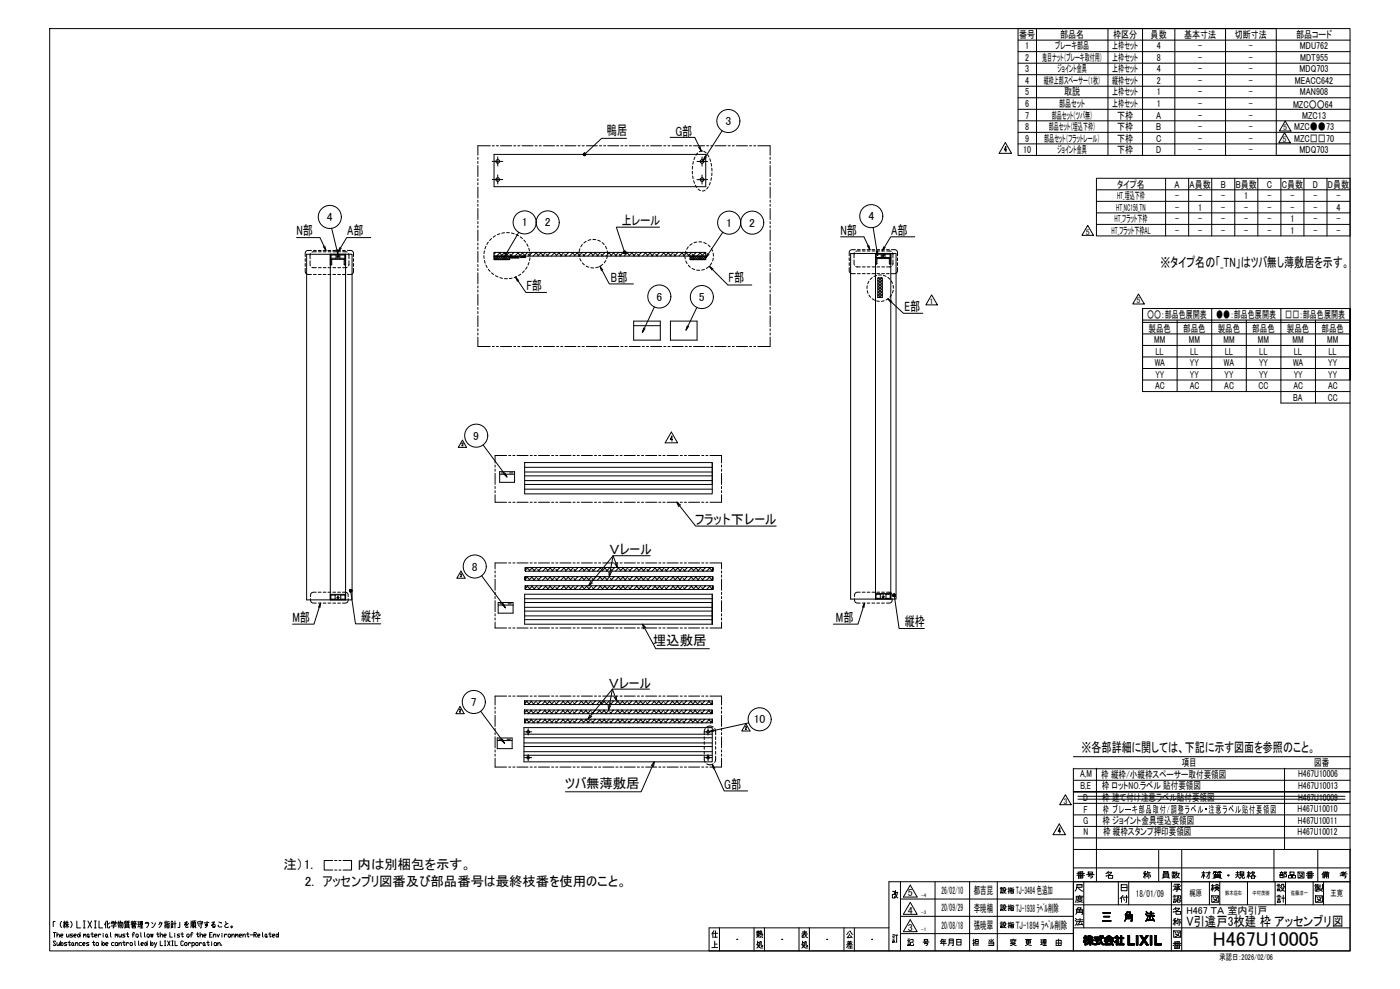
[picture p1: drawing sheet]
<svg xmlns="http://www.w3.org/2000/svg" width="841mm" height="594mm" viewBox="0 0 841 594" stroke-linecap="round" stroke-linejoin="round" font-family="sans-serif">
<!-- layer: TOS_WA -->
<g fill="none" stroke="#000" stroke-width=".6">
<path d="M30 17h781v554h-781zM612 17h155v76h-155zM623 17v76M666 17v76M686 17v76M706 17v76M736 17v76M612 24h199M612 31h199M612 38h199M612 45h199M612 59h199"/>
<path d="M612 52h199M612 66h199M612 73h199M612 80h199M612 86h199M767 93h44M659 107h152v35h-152zM659 114h152M700 107v35M714 107v35M728 107v35M742 107v35"/>
<path d="M756 107v35M769 107v35M783 107v35M797 107v35M659 121h152M659 128h152M659 135h152M686 192h125M686 194h125M707 192v43M728 185v50M749 192v43"/>
<path d="M769 185v57h42M790 192v50M811 185h-125v50h125M686 201h125M686 208h125M686 214h125M686 221h125M686 228h125M811 228v-43v43M645 455h166M645 461v110v-41h166h-277v41M645 462h166"/>
<path d="M645 469h166M659 461v69M772 461v49M811 476h-166h166M645 483h166M645 489h166M645 496h166M645 510h166M645 503h166M696 510v20M710 510v61M765 510v20"/>
<path d="M792 510v20M811 510h.1M811 510v61h-385v-14h108M536 535h1v2h-1v2h1v-1M538 536v2l1 1M538 536h1M538 535l-1 2M539 536v2l-2 1M541 530v41M547 532l4 7h-8zM562 530v41M582 530v41"/>
<path d="M599 530v41M645 521h166M651 530v27M672 530v14M674 531h3v4h-3zM674 533h3M678 530v14M704 530v41M727 530v14M733 530v14M749 530v14M766 530v14"/>
<path d="M772 530v14M789 530v14M795 530v14M33 554h-1v3M37 554a2.2 2.2 0 0 0 0 3M38 554h1M39 553v4M39 556v-2l-1 3M39 557l1-2 1 2M39 555h2M40 554h1M40 554l-1 1"/>
<path d="M40 553v4M42 554a2.2 2.2 0 0 1 0 3M46 553v4h2M50 557h1M50 553h1M51 553v4M53 553l2 4M55 553l-2 4M57 557h1M57 553h1M57 553v4M59 553v4h3"/>
<path d="M63 554v3M64 553l-1 2M65 553v4h1M66 554l-1 1M67 555v-1h3v1M67 556h3M67 555h2l-1 1v1M67 553l1 1M68 553v1M69 553v1M71 554h1M71 554v1"/>
<path d="M71 553v4M72 555l-1 1M72 554h2v3h-1M72 553v2M73 554l-1 3M75 554h1M75 555h2v2h-2zM75 556h2M76 557h-1M76 554v1M76 553h-1v2M77 554h1"/>
<path d="M77 557h1M77 554v1M78 553h-1l-1 2M79 555h3M79 554h1M79 555h2v1h-2zM79 557h2h-2zM79 553v1M79 556v1M80 554h.1M80 554v1M81 554h1"/>
<path d="M81 553l-1 1M81 554h.1M83 555h1M83 554h1M83 554v3M84 556l-1 1M84 557h2M84 556h2M84 554h2v2h-2zM84 555h2M85 554v3M87 555h2l-1 2"/>
<path d="M87 554h2M91 554l1 1M93 554l-1 2-1 1M95 555l1-1h1l-1 3M96 554h.1M99 554h1M99 553v4M100 555l-1 1M100 553v2l2-1M100 555h2v2h-2zM100 556h2M102 554h-2"/>
<path d="M103 554v-1l1 1M103 555h1M103 556v1M103 555v2M104 556v1M104 557h-1M104 555h2M105 553v4M108 554v3h-1M112 554l-1 2 1-1v1M113 554h-2M113 555l-1 1v1h1"/>
<path d="M115 553v4M115 554v2M116 553v4M116 553h2M116 554h1v3h-1zM116 556h1M116 555h1M117 557h-1M117 553l-1 1M117 557h1M119 554h3M119 555h3"/>
<path d="M119 556l1 1M120 553v1M121 554v3h-1M124 554v2h-1l1-1v1l-1 1M126 554h-3M127 554h2l-2 2 2-1v2h-1v-1l1 1M131 556l1 1h1M131 554l2 1M135 554l1 1M137 555h-2v2h1h1M429 559l-1 1v3M430 559v4"/>
<path d="M432 557v14M453 557v14M455 559h1M455 560v1M455 559v1h1M456 560v1v-1M456 560h2v2v-1M457 559l-1 3M459 557v14M480 557v14M482 560h3M483 559v2l-1 1"/>
<path d="M486 557v14M507 557v14M510 560l-1 1M510 559h1l1 2M513 557v14M541 550h104M541 540h104M547 542l4 7h-8zM547 552l4 8h-8zM645 557h166M645 544h166M32 560h1"/>
<path d="M33 560v3M33 566v-1l-1 1 1 2h-1M34 562l1-1 1 2M34 566l1 2 1-1M34 560v3M36 566v2M36 562h2v-1l-2 1 1 1h1M36 565v3M37 566l1 1v1l-2-1zM40 561v2l1-1M40 566l-1 1 1 1h-1M41 566h1"/>
<path d="M41 561v2M42 565v3M43 566l1 1v1h-1zM44 561l-2 1h2l-2 1M44 568h1M44 562h2v-1l-2 1 2 1M45 567l1-1 1 2M45 566v2M47 561l1 1-1 1v-1zM48 560v3M49 566l-2 1 1 1h1M50 567h1v-1l-1 1v1h1"/>
<path d="M50 562l1-1v1M50 561v2M51 562v-1l1 1v1M53 561v1v1l-1-1zM53 566l-1 1h1v1h-1M53 562l1 1M55 561h1M55 560v2l1 1v-1M55 566h2M56 565v3h1M57 562h1v-1l-1 1 1 1M58 566l1 1v1h-1z"/>
<path d="M59 561v2M60 562v-1l-1 1M61 565v3M62 566l1 1-1 1-1-1zM62 561h.1M62 562v1M63 567h2v-1l-2 1 1 1h1M64 561l1 1-1 1-1-1zM65 562v1M66 560l1 3M68 566l-1 1v1h1M69 562l1-1v1"/>
<path d="M69 561v2M70 566l1 1-1 1h-1zM70 562v-1l1 1v1M71 561l1 2 1-1M71 567l2-1v2M71 566v2M73 561v2M74 566h1M74 565v3h1M75 561l-1 1h1l-1 1M76 561h1M76 566v2"/>
<path d="M77 560v2v1v-1M77 567v-1l-1 1M78 566l2 1-1 1h-1zM79 562h2M81 561v-1l-1 1v2M81 565v3M82 561l1 1v1l-1-1zM83 565l1 3M85 560v3M85 567h1v-1l-1 1v1h1M87 560v3M87 566l1 1v1h-1z"/>
<path d="M88 565v3M89 561l1 1-1 1-1-1zM90 561l1 2v-2l1 2v-2M90 565v3M91 566l1 1v1l-2-1zM93 566v2M94 561h2M94 566l-1 3M95 560v2v1l1-1M96 562l1-1 1 2M96 565v3h2M96 560v3"/>
<path d="M98 562h2v-1l-2 1 2 1M99 565h1M99 568h1M99 565v3M101 565l1 3M102 560v3h1M102 565l-1 3M103 565h1M103 568h1M104 565v3M105 561h.1M105 562v1"/>
<path d="M105 565v3h2M108 561l-2 1h2l-2 1M109 561h1M109 560v2l1 1v-1M110 566v-1l-1 1v2h1M111 566l1 1v1h-1zM113 561l1 1-1 1-1-1zM113 566v2M114 562h2M115 567l-1-1-1 1M115 567l1-1 1 1-1 1h-1M115 566v3"/>
<path d="M116 561v-1l-1 1v2M118 566l1 1v1h-1zM118 561h1M119 560v2v1v-1M120 566v2M120 562l1-1 1 2M120 560v3M121 567l-1-1v1M122 566l1 1v1h-1zM122 562h2v-1l-2 1 2 1M123 568h.1M124 566h2"/>
<path d="M125 565v3h1M126 562h1M127 566h.1M127 567v1M127 560h-1v3h1M128 562l1-1 1 2M128 561v2M129 566l1 1v1h-1zM130 561l1 2 1-2M131 567l1-1v2M131 566v2M133 568h.1"/>
<path d="M133 561h.1M133 562v1M135 561v2M136 562v-1l-1 1M137 561l2 1-1 1-1-1zM139 562l1-1 1 2M139 561v2M141 562l1-1v1M141 561v2M142 562l1-1v1v1M144 562h1v-1l-1 1 1 1M146 562l1-1v2"/>
<path d="M146 561v2M148 561h2M149 560v2v1l1-1M150 562h2M153 562h1v-2h-1v3M153 562l1 1M155 562h1v-1l-1 1 1 1M158 560v3M160 561v1v1l-1-1zM160 562l1 1M161 561h2M162 560v2l1 1v-1"/>
<path d="M164 562h1v-1l-1 1 1 1M166 561l1 1v1l-1-1zM167 560v3M428 569h3M428 560v1M429 561h2M429 563h2M429 567h2M429 565v4M443 564h.1M455 561h1M455 567l1 2h2"/>
<path d="M455 566h1l-1 3M455 565v3M455 562v1M455 561v1M456 562v1M456 562h-1M457 560v1M457 562v1M458 562v1M458 568h-1v-2l-1 3M470 564h.1M482 562v1"/>
<path d="M482 561h3M482 567l1 2h2M482 566h1l-1 3M482 565v3M483 561l2 2M484 563h-2M485 562h-1M485 568h-1v-2l-1 3M497 564h.1M509 568h3M509 566h3M509 567h3"/>
<path d="M509 569h3M510 568l-1 1M510 565v1M510 568h2M510 561l-1 2h2M510 566v2M511 568v1M511 562l1 1M511 565v1M524 564h.1M536 562h1M536 565h1v1h-1z"/>
<path d="M536 564h1M536 563h1M536 561h1M537 562h2M539 562v4h-1M541 561h104M651 563v1M651 565v1M651 564v2M652 563v2M652 562v1h1v1h-1l1 1v1l-1-1v3v-3l-1 1 1-2h-1v-1h1zM652 562v6"/>
<path d="M653 563v1M653 564v1M653 563v2M653 566v1M654 562v1l1-1v1h2v1h-2h2v1h-1l1 3-2-2v2v-2l-2 2 1-3h-1v-1h2h-2zM654 562v2M654 564v1M654 566v1M654 564v3M654 562v1M654 563v1M654 564v2"/>
<path d="M655 563v1M655 564v2M655 562v6M656 563v1M656 564v2M656 564v3M656 564v1M656 566v1M657 563v1M657 564v1M657 566v1M657 567v1"/>
<path d="M657 563h4v-1v1h2v1h-2l2 4-2-2v-2h-4zM658 563v1M658 567v1M658 564h3v1h-2v2l2-1v1l-4 1v-1h2v-2h-1zM658 564v1M659 563v1M659 564v1M659 567v1M659 564v3M660 563v1M660 564v1M660 567h.1"/>
<path d="M660 566v1M661 563v1M661 564v1M661 566v1M661 562v3M661 562v4M661 562v5M662 563v1M662 565v2M662 562h1v1h-1zM662 562v1M662 566v1"/>
<path d="M662 566v2M663 562v1M663 563v1M663 567v1M663 563l4-1 2 1v1h-5h-1zM663 565h6v1h-4v1h2v-1h1l1 2-1-1-4 1 1-2h-2zM663 565v1M664 565v1M664 563v1M664 567v1M664 566v2M665 565v3"/>
<path d="M665 564a1.7 1.7 0 0 1 1-1 1.7 1.7 0 0 1 2 1zM665 563v1M665 565v2M665 567v1M665 564h.1M665 565v1M665 562v1M666 562v1M666 564h.1M666 565v1M666 567v1M667 562v1"/>
<path d="M667 564h.1M667 565v1M667 567v1M667 563h.1M667 566h.1M667 567h.1M667 563v1M667 566v1M668 563v1M668 565v1M668 566v1M668 566v2"/>
<path d="M668 567v1M669 563v1M669 565v1M669 567v1M670 566h.1M670 563v1M670 565v1M671 562l1 1-1 2 1 1h-1v2v-2h-1l1-2h-1zM671 562v2M671 565v3M671 564v4M671 562v6"/>
<path d="M671 563v3M672 565v1M672 563v2M672 563v1M672 567v1M673 563v1M673 567v1M673 562h1v1h1v1h-1v3h1v1h-3v-1h1v-3h-1v-1h1zM673 562v6M674 562v6M674 563v1M674 567v1"/>
<path d="M675 563v1M675 567v1M678 562h1v5h2v1h-3zM678 562v6M679 562v6M679 567v1M680 567v1M681 567v1M683 562h1v6h-1zM683 562v6M684 562v6M685 562h1l1 2 2-2h1l-2 3 2 3h-1l-2-2-1 2h-1l2-3z"/>
<path d="M685 562h.1M685 567v1M685 562v1M685 566v2M686 562v1M686 566v2M686 562v2M686 566v1M686 565v2M686 563v1M687 563v4M687 563v3"/>
<path d="M687 564v2M688 563v3M688 563v4M688 565v2M688 563v1M688 562v2M689 566v2M689 562v2M689 562v1M689 567v1M690 562h.1M690 567v1"/>
<path d="M691 562h1v6h-1zM691 562v6M692 562v6M694 562h1v5h3v1h-4zM694 562v6M695 562v6M695 567v1M696 567v1M697 567v1M698 567v1"/>
<circle cx="139" cy="557" r=".5"/>
</g>
<!-- layer: TOS_K4 -->
<g fill="none" stroke="#000" stroke-width=".6">
<path d="M287 94v2M287 97v1M287 99v7M294 88h-7v5M296 88h1M298 88h1M301 88h6M309 88h1M311 88h1M314 88h6M321 88h2M324 88h1"/>
<path d="M326 88h7M334 88h2M337 88h1M339 88h7M347 88h1M350 88h1M352 88h7M360 88h1M363 88h1M365 88h7M373 88h1M375 88h2"/>
<path d="M378 88h7M386 88h1M388 88h2M391 88h7M399 88h1M401 88h1M404 88h6M412 88h1M414 88h1M417 88h6M425 88h1M427 88h1"/>
<path d="M429 88h7M437 88h2M440 88h1M442 88h7M450 88h2M453 88h1M455 88h8v5M463 94v2M463 97v1M463 99v7M287 107v2M287 110v1"/>
<path d="M287 112v7M463 107v2M463 110v1M463 112v7M287 120v1M287 123v1M287 125v7M287 133v1M287 136v1M287 138v7M463 120v1M463 123v1"/>
<path d="M463 125v7M463 133v1M463 136v1M463 138v7M287 146v1M287 148v2M287 151v7M287 159v1M463 146v1M463 148v2M463 151v7M463 159v1"/>
<path d="M287 161v2M287 164v7M287 172v1M287 174v1M287 177v6M463 161v2M463 164v7M463 172v1M463 174v1M463 177v6M287 185v1M287 187v1"/>
<path d="M287 190v6M287 198v1M463 185v1M463 187v1M463 190v6M463 198v1M287 202v6h7M287 200v1M296 208h1M298 208h1M301 208h6M309 208h1"/>
<path d="M311 208h1M314 208h6M321 208h2M324 208h1M326 208h7M334 208h2M337 208h1M339 208h7M347 208h1M350 208h1M352 208h7M360 208h1"/>
<path d="M363 208h1M365 208h7M373 208h1M375 208h2M378 208h7M386 208h1M388 208h2M391 208h7M399 208h1M401 208h1M404 208h6M412 208h1"/>
<path d="M414 208h1M417 208h6M425 208h1M427 208h1M429 208h7M437 208h2M440 208h1M442 208h7M450 208h2M453 208h1M463 202v6h-8M463 200v1"/>
<path d="M297 279v2M304 274h-7v4M306 274h1M308 274h1M311 274h6M318 274h2M321 274h1M323 274h7M331 274h2M334 274h1M336 274h7M344 274h1"/>
<path d="M347 274h1M349 274h7M357 274h1M360 274h1M362 274h7M370 274h1M372 274h2M375 274h7M383 274h1M385 274h2M388 274h7M396 274h1"/>
<path d="M398 274h2M401 274h6M409 274h1M411 274h1M414 274h6M422 274h1M424 274h1M427 274h6v4M433 279v2M297 282v1M297 284v7M297 292v1"/>
<path d="M297 295v1M297 297v5h7M433 282v1M433 284v7M433 292v1M433 295v1M433 297v5h-6M306 302h1M308 302h1M311 302h6M318 302h2M321 302h1"/>
<path d="M323 302h7M331 302h2M334 302h1M336 302h7M344 302h1M347 302h1M349 302h7M357 302h1M360 302h1M362 302h7M370 302h1M372 302h2"/>
<path d="M375 302h7M383 302h1M385 302h2M388 302h7M396 302h1M398 302h2M401 302h6M409 302h1M411 302h1M414 302h6M422 302h1M424 302h1"/>
<path d="M304 338h-7v4M306 338h1M308 338h1M311 338h6M318 338h2M321 338h1M323 338h7M331 338h2M334 338h1M336 338h7M344 338h1M347 338h1"/>
<path d="M349 338h7M357 338h1M360 338h1M362 338h7M370 338h1M372 338h2M375 338h7M383 338h1M385 338h2M388 338h7M396 338h1M398 338h2"/>
<path d="M401 338h6M409 338h1M411 338h1M414 338h6M422 338h1M424 338h1M427 338h6v4M297 343v1M297 345v2M297 348v7M297 356v1M297 358v2"/>
<path d="M433 343v1M433 345v2M433 348v7M433 356v1M433 358v2M297 374v3h7M297 361v6M297 369v1M297 371v1M306 377h1M308 377h1M311 377h6"/>
<path d="M318 377h2M321 377h1M323 377h7M331 377h2M334 377h1M336 377h7M344 377h1M347 377h1M349 377h7M357 377h1M360 377h1M362 377h7"/>
<path d="M370 377h1M372 377h2M375 377h7M383 377h1M385 377h2M388 377h7M396 377h1M398 377h2M401 377h6M409 377h1M411 377h1M414 377h6"/>
<path d="M422 377h1M424 377h1M433 374v3h-6M433 361v6M433 369v1M433 371v1M304 418h-7v5M306 418h1M308 418h1M311 418h6M318 418h2M321 418h1"/>
<path d="M323 418h7M331 418h2M334 418h1M336 418h7M344 418h1M347 418h1M349 418h7M357 418h1M360 418h1M362 418h7M370 418h1M372 418h2"/>
<path d="M375 418h7M383 418h1M385 418h2M388 418h7M396 418h1M398 418h2M401 418h6M409 418h1M411 418h1M414 418h6M422 418h1M424 418h1"/>
<path d="M427 418h6v5M297 425v1M297 427v1M297 430v6M297 438v1M433 425v1M433 427v1M433 430v6M433 438v1M297 440v1M297 443v6M297 450v2"/>
<path d="M297 453v1M297 455v6h7M433 440v1M433 443v6M433 450v2M433 453v1M433 455v6h-6M306 461h1M308 461h1M311 461h6M318 461h2M321 461h1"/>
<path d="M323 461h7M331 461h2M334 461h1M336 461h7M344 461h1M347 461h1M349 461h7M357 461h1M360 461h1M362 461h7M370 461h1M372 461h2"/>
<path d="M375 461h7M383 461h1M385 461h2M388 461h7M396 461h1M398 461h2M401 461h6M409 461h1M411 461h1M414 461h6M422 461h1M424 461h1"/>
<path d="M200 517h-5v6h5M201 517h1M204 517h1M206 517h5v6h-5M201 523h1M204 523h1"/>
</g>
<!-- layer: TOS_M1 -->
<g fill="#000">
<path d="M751 484v5v-3zM753 484l1 1h-1v3v1v-4h-1h1zM752 486v1z"/>
<path d="M755 484h3h-1v1h1v1h-2v1h2l-1 1h1v1l-1-1-2 1v-1h1h-1l1-1h-1l1-1h-1v-1h1v-1zM756 487l1 1v-1zM756 484l1 1zM755 485l1 1zM756 485l1 1zM757 485v1z"/>
<path d="M760 483l1 2h-1v-1l-1 2zM760 488h1l-1 1zM761 484h1l-1 1h1v3h-1v-3v-1zM762 488v1zM759 485l1 1zM761 485v1h1v-1zM761 486v1h1v-1zM761 487h1zM759 486h1v2v-2v3z"/>
<path d="M764 484v4h2v-4zM763 484h3v5h-3zM764 486h1v-2l1 1-1 2 1 1-1-1-1 1 1-1zM764 485v1z"/>
</g>
<!-- layer: TOS_S1 -->
<g fill="none" stroke="#000" stroke-width=".6">
<path d="M297 93h127v19h-127zM420 97h3M298 108h2M420 108h3M184 153h27v207h-27zM198 153h10v207h-10zM199 153h3v2h-3zM199 156h8v3h1M200 156l-1 3h-1M204 153h3v2h-3zM297 154h9v2h-9zM297 152h127v2h-127z"/>
<path d="M307 154v1h5v-1M313 154h3v1h-3zM415 154h9v2h-9zM511 152h27v208h-27zM526 159l1-1v-3h7v3l1 1M526 152h9v208h-9zM526 153h3v2h-3zM532 153h3v2h-3zM527 167h3v12h-3zM381 193h16v11h-16zM381 196h16M403 193h16v11h-16z"/>
<path d="M315 278h113v19h-113zM428 278v13M300 283h9v7h-9zM300 285h9M301 284h2M306 284h2M315 291h113M315 294h113M315 289h113M315 286h113M315 284h113M315 281h113"/>
<path d="M198 357h10M199 357h2v3h-2zM205 357h2v3h-2zM315 357h113v18h-113zM315 360h113M428 346h-113v3v-3v3h113v-3v3M428 352h-112v2v-2v2h112v-2v2M428 341h-112v2v-2v2h112v-2v2M526 357h9M526 357h3v2h-3zM532 357h3v2h-3zM299 362h9v6h-9z"/>
<path d="M299 363h9M300 363h2M305 363h2M315 367h113M315 365h113M315 370h113M315 372h113M315 362h113M315 437h113v21h-113zM316 440h2M424 440h2M428 427h-113v2v-2v2h113v-2v2"/>
<path d="M428 432h-113v2v-2v2h113v-2v2M428 421h-113v2v-2v2h113v-2v2M299 443h9v7h-9zM299 445h9M300 444h1M305 444h2M315 441h113M315 443h113M315 446h113M315 448h113M315 452h113M315 454h113"/>
<path d="M316 455h2M424 455h2"/>
<circle cx="299" cy="97" r="1.1"/>
<circle cx="422" cy="97" r="1.1"/>
<circle cx="299" cy="108" r="1.1"/>
<circle cx="422" cy="108" r="1.1"/>
<circle cx="317" cy="440" r=".8"/>
<circle cx="425" cy="440" r=".8"/>
<circle cx="317" cy="455" r=".8"/>
<circle cx="425" cy="455" r=".8"/>
</g>
<!-- layer: TOS_K5 -->
<g fill="none" stroke="#000" stroke-width=".6">
<path d="M297 156h.1M297 154l1 2M297 154h.1M297 152h.1M298 154l2 2M298 152l-1 1M299 154l2 2M300 154l-3 2M300 152l2 1M300 154l2 2M301 152l-4 3M302 154l2 2"/>
<path d="M302 154l-2 2M303 152l2 2M303 154l2 2M303 152l-4 4M304 154l2 2M305 154l-2 2M306 154l-2 2M306 152l-4 4M306 153l2 1M307 154l1 1M307 155h.1M307 155l1-1 1 1"/>
<path d="M308 152h.1M309 152l-2 2M309 155l1-1 1 1M309 154l-1 1M309 154l1 1M311 152l1 1M311 152l-2 2M312 155l-1-1-1 1M312 154l-1 1M312 155h.1M313 154l1 1M313 152l3 2"/>
<path d="M314 154l1 1M314 154l-1 1M314 152l-2 2M315 154l1 1M316 154l-1 1M317 152l-3 3M317 153l1 1M319 152h.1M320 152l-3 2M322 152l1 1M322 152l-2 2M324 152l3 2"/>
<path d="M325 152l-2 2M328 152l-2 2M328 153l1 1M330 152h.1M331 152l-3 2M333 152l1 1M333 152l-2 2M335 152l3 2M336 152l-2 2M339 152l-2 2M339 153l1 1M341 152h.1"/>
<path d="M342 152l-3 2M344 152l1 1M344 152l-2 2M346 152l3 2M347 152l-2 2M350 152l-2 2M350 153l1 1M352 152h.1M353 152l-3 2M355 152l1 1M355 152l-2 2M357 152l2 2"/>
<path d="M358 152l-2 2M361 152l-2 2M361 153l1 1M363 152h.1M363 152l-2 2M365 152l2 1M366 152l-2 2M368 152l2 2M369 152l-2 2M372 152l-3 2M372 153l1 1M374 152h.1"/>
<path d="M374 152l-2 2M376 152l2 1M377 152l-2 2M379 152l2 2M380 152l-2 2M383 152l-3 2M383 153l1 1M385 152h.1M385 152l-2 2M387 152l2 1M388 152l-2 2M390 152l2 2"/>
<path d="M391 152l-2 2M394 152l-3 2M394 153l1 1M396 152h.1M396 152l-2 2M398 152l2 1M399 152l-2 2M401 152l2 2M402 152l-2 2M405 152l-3 2M405 153l1 1M407 152h.1"/>
<path d="M407 152l-2 2M409 152l2 1M410 152l-2 2M412 152l2 2M413 152l-2 2M415 156h.1M415 154l1 2M415 154h.1M415 154l2 2M415 152l-2 2M416 153l1 1M417 154l2 2"/>
<path d="M417 154l-2 2M417 152h1M418 154l2 2M418 152l-3 3M419 154l3 2M420 154l-2 2M420 152l2 1M421 154l2 2M421 152l-4 4M422 154l2 2h-1M423 154l-2 2M423 152l1 1"/>
<path d="M424 154l-2 2M424 152l-5 4M527 179h.1M527 177l2 2M527 175l3 3M527 173l3 3M527 172l3 2M527 170l3 3M527 168l3 3M527 167h1l2 2M529 167h1M530 167l-3 2"/>
<path d="M530 172l-3 2M530 178v1M530 177l-2 2M530 175l-3 3M530 173l-3 3M530 170l-3 3M530 168l-3 3M316 346l2 2M316 352l2 2M316 341l2 2M317 346l-2 2M317 352l-1 1"/>
<path d="M317 341l-1 2M319 346l2 3M319 352l2 2M319 341l2 2M320 346l-2 3M320 352l-2 2M320 341l-2 2M323 346l-3 3M323 352l-3 2M323 341l-3 2M323 347l1 2M323 353l1 1"/>
<path d="M323 342l1 1M325 346v1M325 352h.1M325 341h.1M325 346l-2 3M325 352l-2 2M325 341l-2 2M327 346l2 2M327 352l2 2M327 341l2 2M328 346l-2 3M328 352l-2 2"/>
<path d="M328 341l-2 2M330 346l2 3M330 352l2 2M330 341l2 2M331 346l-2 3M331 341l-2 2M331 352l-2 2M334 346l-3 3M334 341l-3 2M334 352l-3 2M334 347l1 2M334 353l1 1"/>
<path d="M334 342l1 1M335 346l1 1M336 352h.1M336 341h.1M336 346l-2 3M336 352l-2 2M336 341l-2 2M338 346l2 2M338 352l2 2M338 341l2 2M339 346l-2 3M339 341l-2 2"/>
<path d="M339 352l-2 2M341 346l2 3M341 352l2 2M341 341l2 2M342 346l-2 3M342 341l-2 2M342 352l-2 2M344 346l-2 3M345 352l-3 2M345 341l-3 2M345 347l1 2M345 353l1 1"/>
<path d="M345 342l1 1M346 346l1 1M347 352h.1M347 341h.1M347 346l-2 3M347 341l-2 2M347 352l-2 2M349 346l2 2M349 352l2 2M349 341l2 2M350 346l-2 3M350 341l-2 2"/>
<path d="M350 352l-2 2M352 346l2 3M352 352l2 2M352 341l2 2M353 346l-3 3M353 352l-2 2M353 341l-2 2M355 346l-2 3M356 341l-3 2M356 352l-3 2M356 347l1 2M356 353l1 1"/>
<path d="M356 342l1 1M357 346l1 1M357 352h1M357 341h1M358 346l-2 3M358 341l-2 2M358 352l-2 2M360 346l2 2M360 352l2 2M360 341l2 2M361 346l-2 3M361 352l-2 2"/>
<path d="M361 341l-2 2M363 346l2 3M363 352l2 2M363 341l2 2M364 346l-3 3M364 341l-2 2M364 352l-2 2M366 346l-2 3M366 341l-2 2M366 352l-2 2M367 347l1 2M367 353l1 1"/>
<path d="M367 342l1 1M368 346l1 1M368 352h1M368 341h1M369 346l-2 3M369 341l-2 2M369 352l-2 2M371 346l2 2M371 352l2 2M371 341l2 2M372 346l-2 3M372 341l-2 2"/>
<path d="M372 352l-2 2M374 346l2 3M374 352l2 2M374 341l2 2M375 346l-3 3M375 341l-3 2M375 352l-3 2M377 346l-2 3M377 341l-2 2M377 352l-2 2M378 347l1 2M378 353l1 1"/>
<path d="M378 342l1 1M379 346l1 1M379 352h1M379 341h1M380 346l-2 3M380 341l-2 2M380 352l-2 2M382 346l2 2M382 352l2 2M382 341l2 2M383 346l-2 3M383 341l-2 2"/>
<path d="M383 352l-2 2M385 346l2 3M385 352l2 2M385 341l2 2M386 346l-3 3M386 341l-3 2M386 352l-3 2M388 346l-2 3M388 341l-2 2M388 352l-2 2M389 347l1 2M389 353l1 1"/>
<path d="M389 342l1 1M390 346l1 1M390 352h1M390 341h1M391 346l-2 3M391 341l-2 2M391 352l-2 2M393 346l2 2M393 352l2 2M393 341l2 2M394 346l-2 3M394 341l-2 2"/>
<path d="M394 352l-2 2M396 346l2 3M396 352l2 2M396 341l2 2M396 346l-2 3M397 341l-3 2M397 352l-3 2M399 346l-2 3M399 341l-2 2M399 352l-2 2M400 347l1 2M400 353l1 1"/>
<path d="M400 342l1 1M401 346l1 1M401 352h1M401 341h1M402 346l-2 3M402 341l-2 2M402 352l-2 2M404 346l2 2M404 352l2 2M404 341l2 2M405 346l-3 3M405 341l-2 2"/>
<path d="M405 352l-2 2M407 346l2 3M407 352l2 2M407 341l2 2M407 346l-2 3M408 341l-3 2M408 352l-3 2M410 346l-2 3M410 352l-2 2M410 341l-2 2M410 347l2 2M411 353l1 1"/>
<path d="M411 342l1 1M412 346l1 1M412 352h1M412 341h1M413 346l-2 3M413 341l-2 2M413 352l-2 2M415 346l2 2M415 352l2 2M415 341l2 2M416 346l-3 3M416 341l-2 2"/>
<path d="M416 352l-2 2M418 346l2 3M418 352l2 2M418 341l2 2M418 346l-2 3M418 352l-2 2M418 341l-2 2M421 346l-2 3M421 352l-2 2M421 341l-2 2M421 347l2 2M421 353l2 1"/>
<path d="M421 342l2 1M423 346v1M423 352h1M423 341h1M424 346l-2 3M424 341l-2 2M424 352l-2 2M426 346l2 2M426 352l2 2M426 341l2 2M427 346l-3 3M427 352l-3 2"/>
<path d="M427 341l-3 2M428 347l-1 2M428 353l-1 1M428 342l-1 1M316 427l2 1M316 432l2 2M316 421l2 2M317 427l-2 1M317 432l-2 2M317 421l-2 2M319 427l2 2M319 432l2 2"/>
<path d="M319 421l2 2M319 427l-2 2M320 432l-3 2M320 421l-3 2M322 427l-2 2M322 432l-2 2M322 421l-2 2M322 428l2 1M323 433l1 1M323 422l1 1M324 427h1M324 432h1"/>
<path d="M324 421h1M325 427l-2 2M325 432l-2 2M325 421l-2 2M327 427l2 1M327 432l2 2M327 421l2 2M328 427l-3 2M328 421l-2 2M328 432l-2 2M330 427l2 2M330 432l2 2"/>
<path d="M330 421l2 2M330 427l-2 2M330 421l-2 2M330 432l-2 2M333 427l-2 2M333 421l-2 2M333 432l-2 2M333 428l2 1M334 433l1 1M334 422l1 1M335 427h.1M335 432h1"/>
<path d="M335 421h1M336 427l-2 2M336 421l-2 2M336 432l-2 2M338 427l2 1M338 432l2 2M338 421l2 2M339 427l-3 2M339 421l-3 2M339 432l-3 2M341 427l2 2M341 432l2 2"/>
<path d="M341 421l2 2M341 427l-2 2M341 421l-2 2M341 432l-2 2M344 427l-2 2M344 421l-2 2M344 432l-2 2M344 428l2 1M344 433l2 1M344 422l2 1M346 427h.1M346 432h1"/>
<path d="M346 421h1M347 427l-2 2M347 421l-2 2M347 432l-2 2M349 427l2 1M349 432l2 2M349 421l2 2M350 427l-3 2M350 421l-3 2M350 432l-3 2M352 427l2 2M352 432l2 2"/>
<path d="M352 421l2 2M352 427l-2 2M352 421l-2 2M352 432l-2 2M355 427l-2 2M355 421l-2 2M355 432l-2 2M355 428l1 1M355 433l2 1M355 422l2 1M357 427h.1M357 432h.1"/>
<path d="M357 421h.1M358 427l-2 2M358 421l-2 2M358 432l-2 2M360 427l1 1M360 432l2 2M360 421l2 2M360 427l-2 2M361 421l-3 2M361 432l-3 2M362 427l3 2M363 432l2 2"/>
<path d="M363 421l2 2M363 427l-2 2M363 421l-2 2M363 432l-2 2M366 427l-2 2M366 421l-2 2M366 432l-2 2M366 428l1 1M366 433l2 1M366 422l2 1M368 427h.1M368 432h.1"/>
<path d="M368 421h.1M369 427l-3 2M369 421l-2 2M369 432l-2 2M371 427l1 1M371 432l2 2M371 421l2 2M371 427l-2 2M372 421l-3 2M372 432l-3 2M373 427l3 2M373 432l3 2"/>
<path d="M373 421l3 2M374 427l-2 2M374 421l-2 2M374 432l-2 2M377 427l-2 2M377 421l-2 2M377 432l-2 2M377 428l1 1M377 433l1 1M377 422l1 1M379 427h.1M379 432h.1"/>
<path d="M379 421h.1M380 427l-3 2M380 421l-2 2M380 432l-2 2M382 427l1 1M382 432l1 2M382 421l1 2M382 427l-2 2M382 421l-2 2M382 432l-2 2M384 427l3 2M384 432l3 2"/>
<path d="M384 421l3 2M385 427l-2 2M385 432l-2 2M385 421l-2 2M388 427l-2 2M388 421l-2 2M388 432l-2 2M388 428l1 1M388 433l1 1M388 422l1 1M390 427h.1M390 432h.1"/>
<path d="M390 421h.1M391 427l-3 2M391 421l-3 2M391 432l-3 2M393 427l1 1M393 432l1 2M393 421l1 2M393 427l-2 2M393 432l-2 2M393 421l-2 2M395 427l3 2M395 432l3 2"/>
<path d="M395 421l3 2M396 427l-2 2M396 421l-2 2M396 432l-2 2M399 427l-2 2M399 421l-2 2M399 432l-2 2M399 428l1 1M399 433l1 1M399 422l1 1M401 427h.1M401 432h.1"/>
<path d="M401 421h.1M402 427l-3 2M402 432l-3 2M402 421l-3 2M403 427l2 1M404 432l1 2M404 421l1 2M404 427l-2 2M404 421l-2 2M404 432l-2 2M406 427l2 2M406 432l3 2"/>
<path d="M406 421l3 2M407 427l-2 2M407 421l-2 2M407 432l-2 2M410 427l-2 2M410 432l-2 2M410 421l-2 2M410 428l1 1M410 433l1 1M410 422l1 1M412 427h.1M412 432h.1"/>
<path d="M412 421h.1M412 427l-2 2M413 421l-3 2M413 432l-3 2M414 427l2 1M415 432l1 2M415 421l1 2M415 427l-2 2M415 421l-2 2M415 432l-2 2M417 427l2 2M417 432l2 2"/>
<path d="M417 421l2 2M418 427l-2 2M418 421l-2 2M418 432l-2 2M421 427l-3 2M421 421l-2 2M421 432l-2 2M421 428l1 1M421 433l1 1M421 422l1 1M423 427h.1M423 432h.1"/>
<path d="M423 421h.1M423 427l-2 2M424 421l-3 2M424 432l-3 2M425 427l2 1M425 432l2 2M425 421l2 2M426 427l-2 2M426 421l-2 2M426 432l-2 2M428 428l-1 1M428 422l-1 1"/>
<path d="M428 433l-1 1"/>
</g>
<!-- layer: TOS_K3 -->
<g fill="none" stroke="#000" stroke-width=".6">
<path d="M296 97h2M299 97h.1M299 94v2M299 98v2M300 97h2M419 97h1M422 94v2M422 97h.1M422 98v2M423 97h2M296 108h2M299 105v2"/>
<path d="M299 108h.1M299 108v3M300 108h2M419 108h1M422 105v2M422 108h.1M422 109v2M423 108h2M315 440h1M317 438v4M318 440h1M423 440h1"/>
<path d="M425 438v4M426 440h2M315 455h1M317 453v4M318 455h1M423 455h1M425 453v4M426 455h2"/>
</g>
<!-- layer: TOS_K2 -->
<g fill="none" stroke="#000" stroke-width=".6">
<path d="M416 100v2M417 97l-1 2M417 94v2M419 92l-1 1M422 91h-2M422 91h.1M423 91l1 1M425 93l1 1M426 95l1 2M427 98v2M416 103v1M416 106v1"/>
<path d="M417 109v1M418 111l1 2M419 114h2M424 114l-2 1M426 112l-1 2M427 110l-1 1M427 107v1M428 101v2M428 104v2M303 140h-2M304 140h2M307 140h2"/>
<path d="M183 155v2M183 158v2M186 157v3M186 152v3M187 150l-3 1-1 3M188 150h2M190 151h-3M191 150h2M191 151h2M194 150h2M194 151h2M197 150h2"/>
<path d="M197 151h2M198 156h1v3h-1M198 153h1M198 155h1M200 150h2M200 151h2M202 153h2M202 155h2M202 154h.1M202 154l1 1M203 150h2M203 154h1"/>
<path d="M203 151h2M203 155h.1M203 153h.1M204 154h.1M206 150h1M206 151h3M207 153h1M207 155h1M208 156h-1v3h1M209 150l3 1v3M209 152l1 3M210 157l-1 3"/>
<path d="M212 155v2M212 158v2M291 154v1M291 151v1M291 156v2M292 148l-1 2M292 159l1 2M293 145l-1 2M295 143l-1 1M298 142l-2 1M300 140l-1 1M310 141l1 1"/>
<path d="M313 142l1 1M315 144l1 1M316 146l1 2M318 149v2M318 158l-1 1M318 152v2M318 155v1M348 152v2M348 149v2M348 155l1 2M350 147l-1 1M350 158l1 1"/>
<path d="M352 145l-1 1M352 160l2 1M355 144h-2M356 144h2M359 144l2 1M362 146l1 1M362 159l-1 1M364 148v1M364 156l-1 2M365 151v1M365 154l-1 1M411 154l1 2"/>
<path d="M412 151v2M412 157l1 1M413 148v2M413 159l2 2M416 146l-2 1M419 145l-2 1M420 145h2M423 146h1M425 147l2 1M427 149l1 2M428 158l-1 1M428 152l1 2"/>
<path d="M429 155l-1 2M510 155v2M510 158v1M513 156v3M513 152v3M514 150l-3 1-1 3M515 150h2M517 151h-3M518 150h2M518 151h2M521 150h2M521 151h2"/>
<path d="M524 150h1M524 151h2M526 155v3M526 153h.1M526 155h.1M527 150h1M527 151h1M529 153h3M529 155h3M530 150h1M530 151h1M530 154h.1"/>
<path d="M530 154h1M530 153l1 1M531 154h.1M531 153h.1M533 150h1M533 151h2M535 153h.1M535 155h.1M535 155v3M535 150l4 1v3M536 152v3M536 156v3"/>
<path d="M539 155v2M539 158v1M183 161l1 3 3 1M187 161h3M188 165h2M191 165h2M191 161h2M194 165h2M194 161h2M197 165h2M197 161h2M200 165h2"/>
<path d="M200 161h2M203 165h2M203 161h2M206 165h1M209 161h-3M212 161v3l-3 1M293 162l1 1M295 164l2 1M298 166h1M300 167h2M303 167h2M308 167h-2"/>
<path d="M310 166l-1 1M313 165l-2 1M315 163l-1 1M317 160l-1 2M355 161h2M360 160l-2 1M416 161l1 1M419 162h1M423 162h-1M426 160l-2 1M510 161l1 3h3M514 160h3"/>
<path d="M515 164h2M518 164h2M518 160h2M521 164h2M521 172v1M521 175v1M521 160h2M522 169l-1 1M522 177l1 2M524 164h1M524 160h2M524 167l-1 1"/>
<path d="M524 179l1 1M527 165l-2 1M527 164h1M527 160h1M529 165h-1M530 164h1M530 160h1M531 165l1 1M533 164h1M533 167l2 1M534 179l-2 1M535 160h-2"/>
<path d="M535 169l1 1M536 177l-1 1M537 171v2M537 174l-1 2M539 161v3h-4M527 181h1M531 181h-2M187 360v2h3M190 356h-3v2M191 356h2M194 356h2M197 356h2"/>
<path d="M198 357h1M198 360h1M200 356h2M201 357h1M201 360h1M202 359h.1M202 359l1 1M203 357h.1M203 360h.1M203 356h2M203 359h1M203 358h.1"/>
<path d="M204 359h.1M204 357h1M204 360h1M206 356h2l1 2M207 357h1M207 360h1M209 360l-1 2h-2M513 360l1 2h3M517 356h-3l-1 2M518 356h2M521 356h2M524 356h1"/>
<path d="M526 357h.1M526 359h.1M527 356h1M529 357h.1M529 359h.1M530 356h1M530 359h.1M530 359h1M530 357h1M530 358l1 1M531 359h.1M531 358h.1"/>
<path d="M532 357h.1M532 359h.1M533 356h2l1 2M535 357h.1M535 359h.1M536 360l-1 2h-2M191 362h2M194 362h2M197 362h2M200 362h2M203 362h2M518 362h2"/>
<path d="M521 362h2M524 362h1M527 362h1M530 362h1M424 438l-1 3M425 437a3 3 0 0 1 3 0M429 438l1 3M423 454l1 4M423 443v1M423 445v2M423 448v2M423 451v2"/>
<path d="M425 459a3 3 0 0 0 3 0M430 454l-1 4M430 443v1M430 445v2M430 448v2M430 451v2"/>
<circle cx="203" cy="154" r=".2"/>
<circle cx="531" cy="154" r=".2"/>
<circle cx="203" cy="359" r=".2"/>
<circle cx="531" cy="359" r=".2"/>
</g>
<!-- layer: 0 -->
<g fill="none" stroke="#000" stroke-width=".6">
<path d="M434 79l-12 18M376 83h-15l-10 10M403 83h14l4 8M421 88v3l-1-3M423 94l-1 3 2-3M199 137l4 16M312 140l-9 14M396 136h-26l5 16M434 140l-10 15M525 137l2 16M178 143h14l4 7M195 148l1 2-2-2"/>
<path d="M203 150v3l-1-3M204 149l-1 2 2-2M223 143h-15l-5 8M304 152l-1 2 2-2M360 160l6 11h15M425 152l-1 3 2-2M426 160l11 11h15M505 142h14l4 8M522 147l1 3-2-2M527 151v2l-1-2M531 148l-1 3 2-2M549 142h-14l-5 9"/>
<path d="M310 166l6 10h12M312 168l-2-2 1 3M362 162l-2-2 1 3M428 162l-2-2 2 2M533 180l10 8h11M387 197l-1 3 1-3M393 184l-7 16M413 196l-1 2 2-2M419 185l-7 13M536 181l-3-1 2 2M290 267l15 20M303 284l2 3-2-2"/>
<path d="M407 302l11 14h48M409 303l-2-1 1 2M371 338v3l-2-2M391 334h-23l-14 18M211 355l3 20h15M289 346l15 19M355 349l-1 3 2-2M366 344v2l1-2M371 341l-3-7-2 12M537 358l3 20h15M191 365l2-3-1 3M193 362l-4 13h-13"/>
<path d="M302 363l2 2-2-2M386 375l8 15h32M388 377l-2-2 1 3M518 365l1-3v3M519 362l-4 13h-14M370 418v3l-1-2M390 414h-22l-15 18M289 427l14 20M354 429l-1 3 2-2M365 424l1 3 1-3M370 421l-2-7-2 13M429 438l-3 1h3"/>
<path d="M450 434l-24 5M302 444l1 3-2-2M391 460l2-2v2M393 458l-8 18h-45M428 459l7 16h14M429 461l-1-2 1 3"/>
</g>
<!-- layer: TOS_M1 -->
<g fill="#000" stroke="#000" stroke-width=".6">
<path d="M351 93h1zM375 151v1z"/>
<path d="M350 93h1zM350 93h1z"/>
<path d="M350 93h1zM350 93h1zM350 93h1z"/>
<path d="M351 92v1zM351 92v1zM351 92v1z"/>
<path d="M351 92v1zM351 92v1zM351 92v1z"/>
<path d="M351 92v1zM351 92v1zM351 92v1z"/>
<path d="M351 93h1zM351 93h1zM351 93h1z"/>
<path d="M352 92l-1 1zM351 92v1zM351 92v1z"/>
<path d="M351 93h1zM351 93h1zM351 93h1z"/>
<path d="M351 93l1-1zM351 93l1-1zM351 93l1-1z"/>
<path d="M375 151v1zM375 151v1zM375 151v1z"/>
<path d="M375 151v1zM375 151v1zM375 151v1z"/>
<path d="M375 151v1zM375 151v1zM375 151v1z"/>
<path d="M375 152h1zM375 152h1zM375 152h1z"/>
<path d="M376 151l-1 1zM375 151v1zM375 151v1z"/>
<path d="M375 152h1zM375 152h1zM375 152h1z"/>
<path d="M375 152l1-1zM375 152l1-1zM376 151l-1 1z"/>
<path d="M375 152h1zM375 152h1zM375 152h1z"/>
<path d="M210 355h1zM210 355h1zM210 355h1z"/>
<path d="M210 355h1zM210 355h1zM210 355h1z"/>
<path d="M210 355h1zM211 355h-1zM211 355h-1z"/>
<path d="M210 354l1 1zM210 354l1 1zM210 354l1 1z"/>
<path d="M211 355h-1zM211 355h-1z"/>
<path d="M210 354l1 1zM210 354l1 1zM210 354l1 1z"/>
<path d="M211 354v1zM211 354v1zM211 354v1z"/>
<path d="M211 354v1zM211 354v1zM211 354v1z"/>
<path d="M211 355v-1zM211 355v-1z"/>
<path d="M537 357v1zM537 357v1z"/>
<path d="M537 357v1zM537 357v1zM537 357v1z"/>
<path d="M537 357v1zM537 357v1zM537 357v1z"/>
<path d="M537 358h1zM537 358h1z"/>
<path d="M537 357v1zM537 357v1zM537 357v1z"/>
<path d="M537 358h1zM537 358h1zM537 358h1z"/>
<path d="M538 357l-1 1zM538 357l-1 1zM537 357v1z"/>
<path d="M537 358h1zM537 358h1zM537 358l1-1z"/>
<path d="M537 358l1-1zM537 358l1-1zM537 358l1-1z"/>
</g>
<g fill="none" stroke="#000" stroke-width=".6">
<path d="M604 86l4 6h-8zM605 90h-2l1-2v3M403 260l4 6h-7zM277 267l1-1-1 2h1M278 264l2 5h-5zM404 264h-1l1-2v3M277 345v1M277 343l2 4h-5zM276 426h1l-1 2h1M276 424l3 5h-5zM448 437v1M448 435l3 4h-5z"/>
<path d="M648 478h160M636 495l4 6h-7zM637 499h-1l1-2v3M648 480h160"/>
<circle cx="438" cy="73" r="7"/>
<circle cx="198" cy="130" r="7"/>
<circle cx="315" cy="134" r="7"/>
<circle cx="329" cy="134" r="7"/>
<circle cx="438" cy="134" r="7"/>
<circle cx="452" cy="134" r="7"/>
<circle cx="523" cy="130" r="7"/>
<circle cx="396" cy="178" r="7"/>
<circle cx="422" cy="178" r="7"/>
<circle cx="286" cy="262" r="7"/>
<circle cx="285" cy="340" r="7"/>
<circle cx="285" cy="422" r="7"/>
<circle cx="456" cy="432" r="7"/>
</g>
<!-- layer: moji -->
<path d="M772 80l3 6h-7zM772 73l4 6h-7zM653 135l4 6h-7zM560 177l3 6h-7zM684 177l3 6h-7zM640 477l3 6h-6z" fill="none" stroke="#000" stroke-width=".6"/>
<text font-size="12.1" x="729" y="568">H467U10005</text>
<text font-size="9.7" x="661" y="555">三 角 法</text>
<g font-size="8.1">
<text x="365" y="81">鴨居</text>
<text x="406" y="82">G部</text>
<text x="373" y="135">上レール</text>
<text x="178" y="141">N部</text>
<text x="209" y="141">A部</text>
<text x="505" y="141">N部</text>
<text x="535" y="141">A部</text>
<text x="697" y="160">※タイプ名の「_TN」はツバ無し薄敷居を示す。</text>
<text x="367" y="169">B部</text>
<text x="438" y="170">F部</text>
<text x="316" y="174">F部</text>
<text x="543" y="187">E部</text>
<text x="418" y="315">フラット下レール</text>
<text x="366" y="333">Ｖレール</text>
<text x="176" y="374">M部</text>
<text x="217" y="373">縦枠</text>
<text x="502" y="374">M部</text>
<text x="543" y="376">縦枠</text>
<text x="392" y="388">埋込敷居</text>
<text x="366" y="413">Ｖレール</text>
<text x="650" y="452">※各部詳細に関しては、下記に示す図面を参照のこと。</text>
<text x="339" y="474">ツバ無薄敷居</text>
<text x="435" y="474">G部</text>
<text x="170" y="522">注）1.　　　　　内は別梱包を示す。</text>
<text x="183" y="532">2. アッセンブリ図番及び部品番号は最終枝番を使用のこと。</text>
<text x="713" y="556">V引違戸3枚建 枠 アッセンブリ図</text>
</g>
<g font-size="7.9">
<text x="663" y="529">名 称</text>
<text x="721" y="529">材質・規格</text>
<text x="703" y="537">承</text>
<text x="726" y="537">検</text>
<text x="766" y="537">設</text>
<text x="789" y="537">製</text>
<text x="645" y="543">度</text>
<text x="672" y="543">付</text>
<text x="703" y="543">認</text>
<text x="766" y="543">計</text>
<text x="645" y="550">角</text>
<text x="703" y="550">名</text>
<text x="645" y="557">法</text>
<text x="703" y="557">称</text>
</g>
<g font-size="7.5">
<text x="646" y="529">番号</text>
<text x="697" y="529">員数</text>
<text x="767" y="529">部品図番</text>
<text x="793" y="529">備 考</text>
<text x="645" y="537">尺</text>
<text x="727" y="543">図</text>
<text x="789" y="543">図</text>
<text x="544" y="569">記 号</text>
<text x="564" y="569">年月日</text>
<text x="583" y="569">担 当</text>
<text x="606" y="569">変 更 理 由</text>
<text x="704" y="564">図</text>
<text x="703" y="571">番</text>
</g>
<g font-size="7.1">
<text x="436" y="75">3</text>
<text x="196" y="133">4</text>
<text x="313" y="136">1</text>
<text x="327" y="136">2</text>
<text x="436" y="136">1</text>
<text x="450" y="136">2</text>
<text x="522" y="132">4</text>
<text x="394" y="181">6</text>
<text x="420" y="181">5</text>
<text x="284" y="264">9</text>
<text x="283" y="343">8</text>
<text x="283" y="424">7</text>
<text x="453" y="434">10</text>
<text x="600" y="548">設指</text>
</g>
<g font-size="6.6">
<text x="600" y="538">設指</text>
<text x="600" y="558">設指</text>
</g>
<g font-size="6.4">
<text x="566" y="537">26/02/10</text>
<text x="585" y="537">都吉昆</text>
<text x="610" y="537">TJ-3484 色追加</text>
<text x="566" y="547">20/09/29</text>
<text x="585" y="548">李暁楠</text>
<text x="610" y="548">TJ-1938 ﾗﾍﾞﾙ削除</text>
<text x="566" y="558">20/08/18</text>
<text x="585" y="558">張暁翠</text>
<text x="610" y="558">TJ-1894 ﾗﾍﾞﾙ削除</text>
</g>
<g font-size="6">
<text x="612" y="23">番号</text>
<text x="637" y="23">部品名</text>
<text x="669" y="23">枠区分</text>
<text x="691" y="23">員数</text>
<text x="711" y="23">基本寸法</text>
<text x="742" y="23">切断寸法</text>
<text x="779" y="23">部品コード</text>
<text x="616" y="30">1</text>
<text x="634" y="30">ブレーキ部品</text>
<text x="668" y="30">上枠セット</text>
<text x="695" y="30">4</text>
<text x="720" y="30">-</text>
<text x="750" y="30">-</text>
<text x="781" y="30">MDU762</text>
<text x="616" y="37">2</text>
<text x="626" y="37">鬼目ナット（ブレーキ取付用）</text>
<text x="668" y="37">上枠セット</text>
<text x="695" y="37">8</text>
<text x="720" y="37">-</text>
<text x="750" y="37">-</text>
<text x="781" y="37">MDT955</text>
<text x="616" y="43">3</text>
<text x="635" y="43">ジョイント金具</text>
<text x="668" y="43">上枠セット</text>
<text x="695" y="43">4</text>
<text x="720" y="43">-</text>
<text x="750" y="43">-</text>
<text x="781" y="43">MDQ703</text>
<text x="616" y="50">4</text>
<text x="627" y="50">縦枠上部スペーサー（1枚）</text>
<text x="668" y="50">縦枠セット</text>
<text x="695" y="50">2</text>
<text x="720" y="50">-</text>
<text x="750" y="50">-</text>
<text x="778" y="50">MEACC642</text>
<text x="616" y="57">5</text>
<text x="639" y="57">取説</text>
<text x="668" y="57">上枠セット</text>
<text x="695" y="57">1</text>
<text x="720" y="57">-</text>
<text x="750" y="57">-</text>
<text x="781" y="57">MAN908</text>
<text x="616" y="64">6</text>
<text x="636" y="64">部品セット</text>
<text x="668" y="64">上枠セット</text>
<text x="695" y="64">1</text>
<text x="720" y="64">-</text>
<text x="750" y="64">-</text>
<text x="777" y="65">MZC○○64</text>
<text x="616" y="71">7</text>
<text x="632" y="71">部品セット（ツバ無）</text>
<text x="671" y="71">下枠</text>
<text x="695" y="71">A</text>
<text x="720" y="71">-</text>
<text x="750" y="71">-</text>
<text x="782" y="71">MZC13</text>
<text x="616" y="78">8</text>
<text x="630" y="78">部品セット（埋込下枠）</text>
<text x="671" y="78">下枠</text>
<text x="695" y="78">B</text>
<text x="720" y="78">-</text>
<text x="750" y="78">-</text>
<text x="777" y="78">MZC●●73</text>
<text x="616" y="85">9</text>
<text x="627" y="85">部品セット（フラットレール）</text>
<text x="671" y="85">下枠</text>
<text x="694" y="85">C</text>
<text x="720" y="85">-</text>
<text x="750" y="85">-</text>
<text x="777" y="85">MZC□□70</text>
<text x="615" y="92">10</text>
<text x="635" y="92">ジョイント金具</text>
<text x="671" y="92">下枠</text>
<text x="694" y="92">D</text>
<text x="720" y="92">-</text>
<text x="750" y="92">-</text>
<text x="781" y="92">MDQ703</text>
<text x="671" y="113">タイプ名</text>
<text x="706" y="113">A</text>
<text x="715" y="113">A員数</text>
<text x="733" y="113">B</text>
<text x="742" y="113">B員数</text>
<text x="761" y="113">C</text>
<text x="770" y="113">C員数</text>
<text x="789" y="113">D</text>
<text x="798" y="113">D員数</text>
<text x="671" y="120">HT_埋込下枠</text>
<text x="706" y="120">-</text>
<text x="720" y="120">-</text>
<text x="734" y="120">-</text>
<text x="747" y="120">1</text>
<text x="761" y="120">-</text>
<text x="775" y="120">-</text>
<text x="789" y="120">-</text>
<text x="803" y="120">-</text>
<text x="671" y="126">HT_NC156_TN</text>
<text x="706" y="126">-</text>
<text x="720" y="126">1</text>
<text x="734" y="126">-</text>
<text x="747" y="126">-</text>
<text x="761" y="126">-</text>
<text x="775" y="126">-</text>
<text x="789" y="126">-</text>
<text x="803" y="126">4</text>
<text x="670" y="133">HT_フラット下枠</text>
<text x="706" y="133">-</text>
<text x="720" y="133">-</text>
<text x="734" y="133">-</text>
<text x="747" y="133">-</text>
<text x="761" y="133">-</text>
<text x="775" y="133">1</text>
<text x="789" y="133">-</text>
<text x="803" y="133">-</text>
<text x="668" y="140">HT_フラット下枠AL</text>
<text x="706" y="140">-</text>
<text x="720" y="140">-</text>
<text x="734" y="140">-</text>
<text x="747" y="140">-</text>
<text x="761" y="140">-</text>
<text x="775" y="140">1</text>
<text x="789" y="140">-</text>
<text x="803" y="140">-</text>
<text x="689" y="191">○○：部品色展開表</text>
<text x="731" y="191">●●：部品色展開表</text>
<text x="772" y="191">□□：部品色展開表</text>
<text x="690" y="199">製品色</text>
<text x="711" y="199">部品色</text>
<text x="732" y="199">製品色</text>
<text x="752" y="199">部品色</text>
<text x="773" y="199">製品色</text>
<text x="794" y="199">部品色</text>
<text x="693" y="206">MM</text>
<text x="714" y="206">MM</text>
<text x="735" y="206">MM</text>
<text x="756" y="206">MM</text>
<text x="776" y="206">MM</text>
<text x="797" y="206">MM</text>
<text x="694" y="213">LL</text>
<text x="715" y="213">LL</text>
<text x="736" y="213">LL</text>
<text x="756" y="213">LL</text>
<text x="777" y="213">LL</text>
<text x="798" y="213">LL</text>
<text x="694" y="220">WA</text>
<text x="715" y="220">YY</text>
<text x="735" y="220">WA</text>
<text x="756" y="220">YY</text>
<text x="777" y="220">WA</text>
<text x="798" y="220">YY</text>
<text x="694" y="227">YY</text>
<text x="715" y="227">YY</text>
<text x="736" y="227">YY</text>
<text x="756" y="227">YY</text>
<text x="777" y="227">YY</text>
<text x="798" y="227">YY</text>
<text x="694" y="234">AC</text>
<text x="715" y="234">AC</text>
<text x="735" y="234">AC</text>
<text x="756" y="234">CC</text>
<text x="777" y="234">AC</text>
<text x="798" y="234">AC</text>
<text x="777" y="241">BA</text>
<text x="798" y="241">CC</text>
<text x="710" y="460">項目</text>
<text x="789" y="460">図番</text>
<text x="649" y="467">A,M</text>
<text x="662" y="467">枠 縦枠/小縦枠スペーサー取付要領図</text>
<text x="780" y="467">H467U10006</text>
<text x="649" y="474">B,E</text>
<text x="780" y="474">H467U10013</text>
<text x="662" y="474">枠 ロットNO.ラベル 貼付要領図</text>
<text x="651" y="481">D</text>
<text x="662" y="481">枠 建て付け注意ラベル貼付要領図</text>
<text x="780" y="481">H467U10009</text>
<text x="651" y="488">F</text>
<text x="662" y="488">枠 ブレーキ部品取付/調整ラベル・注意ラベル貼付要領図</text>
<text x="780" y="488">H467U10010</text>
<text x="651" y="495">G</text>
<text x="662" y="495">枠 ジョイント金具埋込要領図</text>
<text x="780" y="495">H467U10011</text>
<text x="651" y="502">N</text>
<text x="663" y="502">枠 縦枠スタンプ押印要領図</text>
<text x="780" y="502">H467U10012</text>
<text x="545" y="539">5</text>
<text x="682" y="539">18/01/09</text>
<text x="545" y="549">4</text>
<text x="713" y="549">H467 ＴＡ 室内引戸</text>
<text x="545" y="559">3</text>
</g>
<g font-size="5">
<text x="715" y="538">梶原</text>
<text x="799" y="538">王寛</text>
<text x="733" y="576">承認日：2026/02/06</text>
</g>
<g font-size="4.8">
<text x="771" y="78">5</text>
<text x="770" y="85">5</text>
<text x="652" y="141">5</text>
<text x="558" y="183">1</text>
<text x="683" y="182">5</text>
<text x="639" y="483">3</text>
</g>
<g font-size="3.4">
<text x="736" y="538">鈴木荘右</text>
<text x="752" y="538">中村茂樹</text>
<text x="775" y="538">佐藤淳一</text>
</g>
<g font-size="3">
<text x="553" y="539">-4</text>
<text x="553" y="549">-3</text>
<text x="553" y="559">-1</text>
</g>
</svg>
